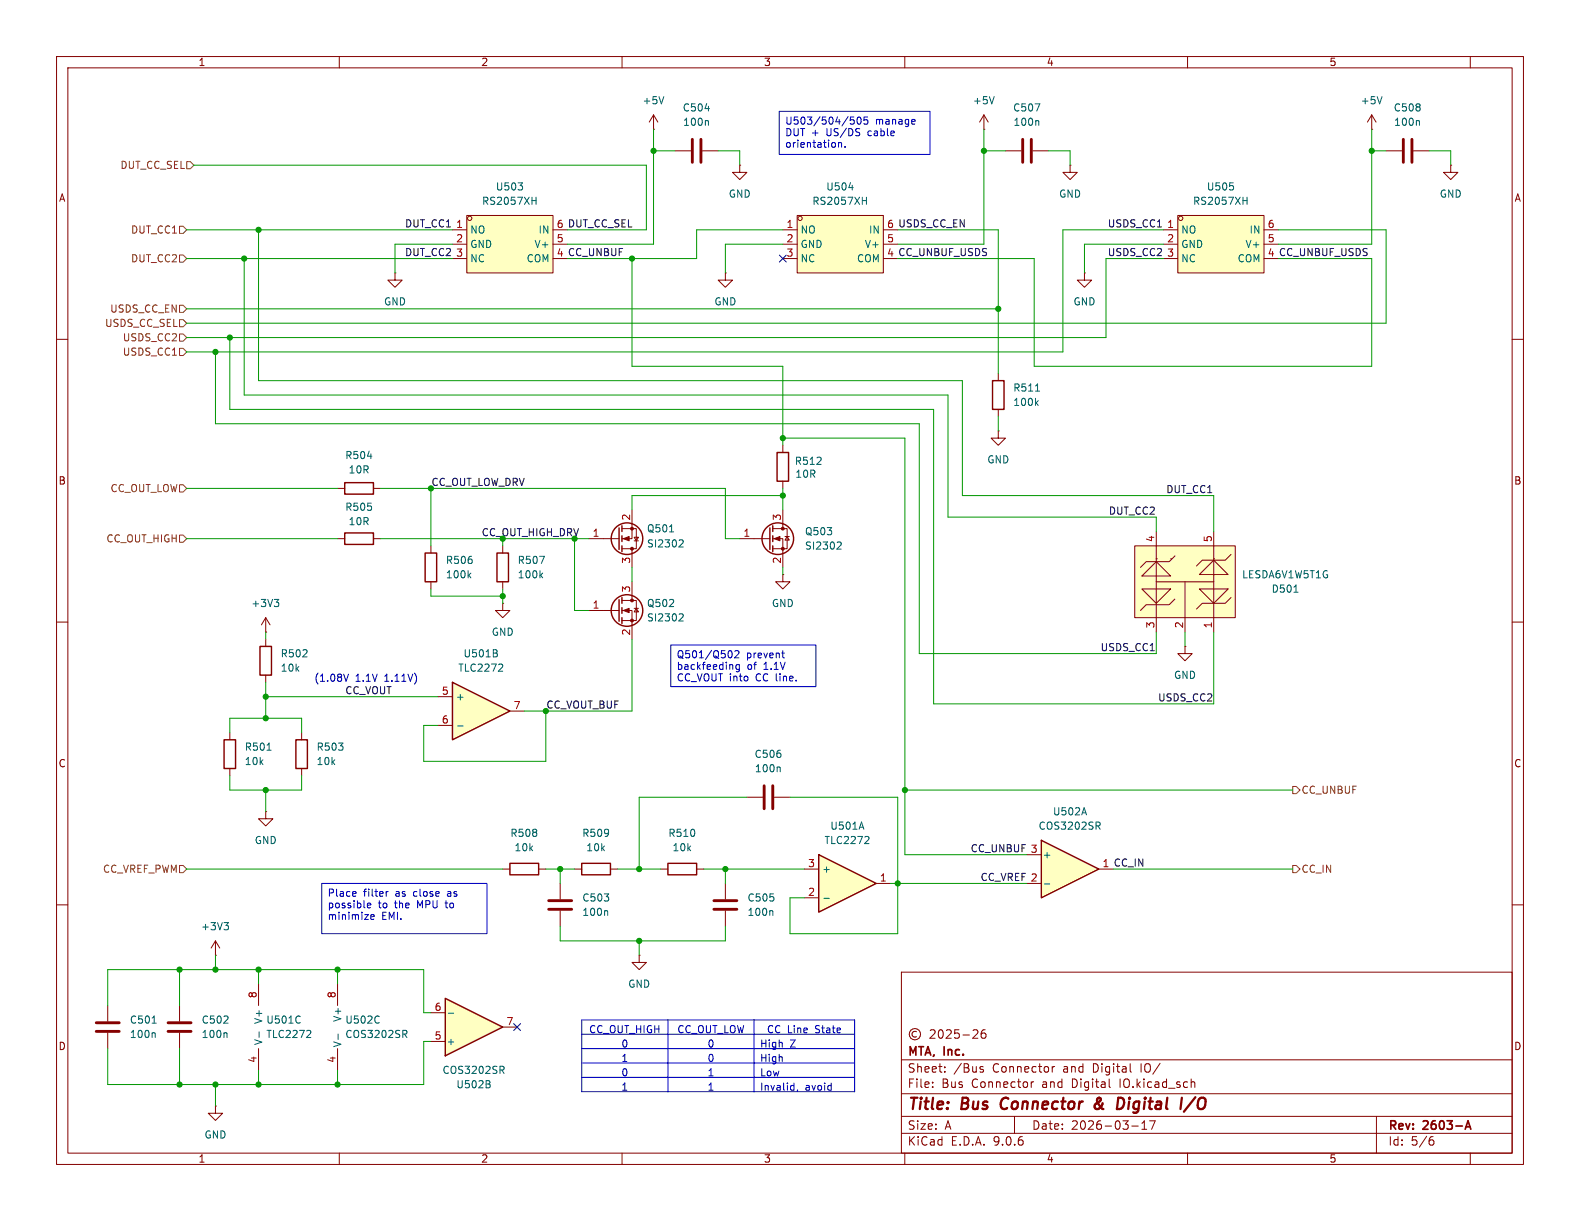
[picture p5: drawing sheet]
<svg xmlns="http://www.w3.org/2000/svg" width="279mm" height="216mm" viewBox="0 0 279 216" stroke-linecap="round" stroke-linejoin="round" font-family="sans-serif">
<g fill="none" stroke="#840000" stroke-width=".18">
<path d="M10 10h259.4v195.9h-259.4zM12 12h255.4v191.9h-255.4zM60 10v2M110 10v2M160 10v2M210 10v2M260 10v2M115.6 22.9h.1M115.6 20.3l.7 1.3M115.6 20.3l-.8 1.3M115.6 20.3v2.6M10 60h2"/>
<path d="M267.4 60h2M10 110h2M267.4 110h2M10 160h2M159.4 171.9h108v32h-108zM267.4 160h2M38.1 195.6v1.3h1.3l-1.3 1.2-1.3-1.2h1.3M38.1 195.6h.1M159.4 197.4h108M159.4 193.4h108M159.4 187.4h108M162.1 182.4a.52 .52 0 0 0-.8 .5 .52 .52 0 0 0 .8 .4"/>
<path d="M164.5 182.2l.6-.1 .2 .1 .1 .3-1 1.1h1M164.9 192.1v.2M164.9 191.4v.1M166.1 182.2l.2-.1a.81 .81 0 0 1 .6 .6 .81 .81 0 0 1-.3 .8l-.2 .1a.81 .81 0 0 1-.3-1.4zM167.1 189.4v.2M167.1 188.7v.1M167.4 182.2l.5-.1 .2 .1 .1 .3-.9 1.1h.9M169.6 182.1h-.7l-.1 .7 .2-.1h.5l.1 .2v.5l-.2 .2-.6-.2M170.3 183h1.1M172.1 182.2l.5-.1 .3 .1v.3l-.9 1.1h.9M173.4 189l.5 .2v.1v.2l-.5 .1M173.4 188.7h.5"/>
<path d="M174.2 182.1a.59 .59 0 0 0-.7 .6v.6l.1 .2 .5 .1 .2-.2 .1-.5-.2-.2h-.4l-.3 .2M179.4 197.4v3M182.4 191.3v1M182.8 191.3l-.3 .1-.1 .2M186.1 188.6v1M186.5 188.6l-.3 .1-.1 .2M196.1 192.1l.3 .2M199.9 189.4l.2 .2M200.1 199.1h1.2M201.9 199.7h.9M201.9 198.6l.5-.4v1.5M204.3 198.2l-.7 1.5"/>
<path d="M210.9 191.3h.2l.2 .2v.8M243.4 197.4v6.5M60 203.9v2M110 203.9v2M159.4 200.4h108M160 203.9v2M210 203.9v2M253 201.6h.4l.2 .2-.1 .5-.5 .2M253.4 201l-.4 .1M260 203.9v2"/>
<circle cx="161.8" cy="182.9" r="1"/>
</g>
<path d="M259.1 199.7l.5-1.5 .5 1.5M259.2 199.2h.8" fill="none" stroke="#840000" stroke-width=".3"/>
<path d="M177.2 194.4a1.27 1.27 0 0 0 0 1.6M194.5 194.7l-.7 .5a.52 .52 0 0 0-.1 .8 .52 .52 0 0 0 .8-.1M194.6 194.2l-.2-.1a.41 .41 0 0 0-.4 .5l.6 1.1M197.8 194.1h.4a1.08 1.08 0 0 1 .6 1.1 1.08 1.08 0 0 1-.8 .9M211.4 194l-2 2.6" fill="none" stroke="#840000" stroke-width=".4"/>
<path d="M117.4 17.1l-.4 1.3" fill="none" stroke="#006464" stroke-width=".18"/>
<path d="M80 120.7l10.2 5-10.2 5.1z" fill="#ffffc2"/>
<path d="M80 120.7l10.2 5-10.2 5.1z" fill="none" stroke="#840000" stroke-width=".25"/>
<path d="M77.5 123.2h2.5M77.5 128.3h2.5M90.2 125.7h2.5" fill="none" stroke="#840000" stroke-width=".18"/>
<path d="M87.7 115.5l.3 .2-.1 .3-.2 .1M87.8 114.9l.1 .2-.1 .3M88.7 117.4l.2 .3-.1 .3-.7 .7h.8M80.9 128.4h1" fill="none" stroke="#006464" stroke-width=".18"/>
<path d="M78.7 176.5l10.2 5.1-10.2 5.1z" fill="#ffffc2"/>
<path d="M137.4 80h2v5.1h-2zM78.7 176.5l10.2 5.1-10.2 5.1z" fill="none" stroke="#840000" stroke-width=".25"/>
<path d="M130.8 29.2v1.3h-1.3l1.3 1.3 1.3-1.3h-1.3M130.8 29.2h.1M128.3 48.3v1.2h1.2l-1.2 1.3-1.3-1.3h1.3M128.3 48.3h.1M138.4 78.7v1.3M138.4 85.1v1.3M76.2 179.1h2.5M76.2 184.2h2.5M88.9 181.6h2.5" fill="none" stroke="#840000" stroke-width=".18"/>
<path d="M79.3 179.2h.9M86.4 191.7l.3 .2-.1 .3-.1 .1M86.5 191.1l.1 .2-.1 .3M88.7 189.2l.4 .6M88.9 188.5l.2 .3v.3l-.2 .1" fill="none" stroke="#006464" stroke-width=".18"/>
<path d="M141 38.1h15.2v10.2h-15.2z" fill="#ffffc2"/>
<g fill="none" stroke="#840000" stroke-width=".18">
<path d="M141 38.1h15.2v10.2h-15.2zM174 22.9h.1M174 20.3l.8 1.3M174 20.3l-.8 1.3M174 20.3v2.6M69.8 48.3v1.2h1.3l-1.3 1.3-1.2-1.3h1.2M69.8 48.3h.1M138.4 40.6h2.6M138.4 43.2h2.6M138.4 45.7h2.6M156.2 40.6h2.5M156.2 43.2h2.5"/>
<circle cx="141.5" cy="38.6" r=".38"/>
</g>
<path d="M175.8 17.1l-.4 1.3M150.1 33.2h.8M152.5 35.5h.7M153.2 34.9v1.2" fill="none" stroke="#006464" stroke-width=".18"/>
<g fill="#ffffc2">
<path d="M200.7 96.5h17.7v12.7h-17.7z"/>
<path d="M212.1 104.1h5.1l-2.6 2.6z"/>
<path d="M201.9 104.1h5.1l-2.5 2.6z"/>
<path d="M201.9 101.9l2.6-2.6 2.5 2.6z"/>
<path d="M212.1 101.6l2.5-2.5 2.6 2.5z"/>
</g>
<g fill="none" stroke="#840000" stroke-width=".18">
<path d="M59.7 95.3h1.3M66 95.3h1.3M76.2 96.5v1.3M200.7 96.5h17.7v12.7h-17.7zM204.5 98.8h.1M204.5 94v17.8M207 98.8h.1M207.8 98.3l-1 1h-4.1l-1 1M214.6 98.8h.1M214.6 94v17.8M217.7 98l-1 1.1h-4.1l-1 1M47 111.8h.1"/>
<path d="M47 109.2l-.8 1.3M47 109.2l.8 1.3M47 109.2v2.6M76.2 102.9v1.2M201.9 104.1h5.1l-2.5 2.6zM201.9 101.9l2.6-2.6 2.5 2.6zM204.5 102.9h10.1M207.8 105.9l-1 1h-4.1l-1 1.1M209.5 102.9v8.9M212.1 104.1h5.1l-2.6 2.6zM212.1 101.6l2.5-2.5 2.6 2.5zM217.7 105.7l-1 1h-4.1l-1 1"/>
<path d="M40.6 129.5v1.3M40.6 135.9v1.3"/>
</g>
<path d="M48.5 106h.8l-.4 .5M49 106.5l.3 .2v.3l-.3 .3M82.9 101.7l.4 .5M83.3 101.3l-.5 .5M228.8 104.7h.7M47.2 132.7h.7" fill="none" stroke="#006464" stroke-width=".18"/>
<path d="M61 94.2h5v2.1h-5zM75.2 97.8h2v5.1h-2zM39.6 130.8h2.1v5.1h-2.1z" fill="none" stroke="#840000" stroke-width=".25"/>
<path d="M82.5 38.1h15.3v10.2h-15.3z" fill="#ffffc2"/>
<g fill="none" stroke="#840000" stroke-width=".18">
<path d="M82.5 38.1h15.3v10.2h-15.3zM177.8 26.7h2.8M182.6 26.7h2.8M189.2 29.2v1.3h-1.2l1.2 1.3 1.3-1.3h-1.3M189.2 29.2h.1M242.6 22.9h.1M242.6 20.3l.7 1.3M242.6 20.3l-.8 1.3M242.6 20.3v2.6M245.1 26.7h2.8M249.9 26.7h2.8M80 40.6h2.5"/>
<path d="M80 43.2h2.5M80 45.7h2.5M97.8 40.6h2.5M97.8 43.2h2.5M59.7 86.4h1.3M66 86.4h1.3M47 113v1.3M47 119.4v1.3M53.3 129.5v1.3M53.3 135.9v1.3"/>
<circle cx="83.1" cy="38.6" r=".38"/>
</g>
<path d="M183 18.4h.9l-.6 1.2M244.4 17.1l-.4 1.3M91.6 32.3h.8l-.4 .5M92.3 32.9v.6M94.1 35.5h.7M94.8 34.9v1.2M183.5 21.3l.2 .2v.7M250.8 21.3l.2 .2v.7M65 80.7h.8" fill="none" stroke="#006464" stroke-width=".18"/>
<path d="M61 85.3h5v2.1h-5zM46 114.3h2v5.1h-2zM52.3 130.8h2.1v5.1h-2.1z" fill="none" stroke="#840000" stroke-width=".25"/>
<path d="M180.8 24.6v4.1M182.4 24.6v4.1M248.2 24.6v4.1M249.7 24.6v4.1" fill="none" stroke="#840000" stroke-width=".51"/>
<path d="M208.3 38.1h15.2v10.2h-15.2z" fill="#ffffc2"/>
<g fill="none" stroke="#840000" stroke-width=".18">
<path d="M119.4 26.7h2.8M124.2 26.7h2.8M208.3 38.1h15.2v10.2h-15.2zM256.5 29.2v1.3h-1.2l1.2 1.3 1.3-1.3h-1.3M256.5 29.2h.1M191.8 48.3v1.2h1.2l-1.2 1.3-1.3-1.3h1.3M191.8 48.3h.1M205.7 40.6h2.6M205.7 43.2h2.6M205.7 45.7h2.6M223.5 40.6h2.6M223.5 43.2h2.6"/>
<path d="M176.5 76.2v1.3h-1.2l1.2 1.2 1.3-1.2h-1.3M176.5 76.2h.1M176.5 66v1.3M176.5 72.4v1.3M130.8 95.3h5.3M136.7 93.5h2.5v3.5h-2.5M136.7 95.3h1.7v5M138.4 90.2v3.3M138.8 94.9h.8M139.2 94.9l.4 .6h-.8zM88.9 153.7h1.3M95.2 153.7h1.3"/>
<path d="M101.6 153.7h1.3M107.9 153.7h1.3M128.3 156.2v2.8M128.3 161v2.8"/>
<circle cx="208.8" cy="38.6" r=".38"/>
</g>
<path d="M124.7 19.2h.8M125.1 21.3l.2 .2v.7M218.1 32.9v.6M219.8 35.5h.7M220.5 34.9v1.2M183.1 69.2h.7M183.2 71.2l.4 .5M183.6 70.9l-.5 .4M148.2 95.8l.4 .1 .2 .3-.8 .9h.8M136.5 161l.2 .2v.7" fill="none" stroke="#006464" stroke-width=".18"/>
<g fill="none" stroke="#840000" stroke-width=".25">
<path d="M175.5 67.3h2v5.1h-2zM136.1 93.3v3.9M136.7 93v1M136.7 94.7v1.1M136.7 96.5v1M90.2 152.7h5v2h-5zM102.9 152.7h5v2h-5z"/>
<circle cx="137.5" cy="95.2" r="2.79"/>
</g>
<path d="M122.4 24.6v4.1M124 24.6v4.1M126.2 159.3h4.1M126.2 160.8h4.1" fill="none" stroke="#840000" stroke-width=".51"/>
<g fill="#840000" stroke="#840000" stroke-width=".18">
<path d="M136.9 95.3l1-.4v.7z"/>
<circle cx="138.4" cy="93.5" r=".25"/>
<circle cx="138.4" cy="97" r=".25"/>
</g>
<path d="M184.1 148.6l10.2 5.1-10.2 5.1z" fill="#ffffc2"/>
<g fill="none" stroke="#840000" stroke-width=".25">
<path d="M87.9 97.8h2v5.1h-2zM109.5 93.3v3.9M110 93v1M110 94.7v1.1M110 96.5v1M118.1 152.7h5.1v2h-5.1zM184.1 148.6l10.2 5.1-10.2 5.1z"/>
<circle cx="110.9" cy="95.2" r="2.79"/>
</g>
<g fill="none" stroke="#840000" stroke-width=".18">
<path d="M88.9 96.5v1.3M104.1 95.3h5.4M110 93.5h2.5v3.5h-2.5M111.8 90.2v5.1h-1.8M111.8 97v3.3M112.1 95h.8l-.4 .6zM112.1 95.6h.8M88.9 106.7v1.3h1.3l-1.3 1.2-1.3-1.2h1.3M88.9 106.7h.1M88.9 102.9v1.2M116.8 153.7h1.3M123.2 153.7h1.3"/>
<path d="M132.1 141h2.8M136.9 141h2.8M181.6 151.1h2.5M181.6 156.2h2.5M194.3 153.7h2.5M113 168.9v1.3h1.3l-1.3 1.3-1.2-1.3h1.2M113 168.9h.1"/>
</g>
<path d="M95.4 98.4h.9l-.6 1.2M118.4 94.1h.7M120.3 95.4l.4 .1 .1 .3-.8 .9h.8M95.6 101.7l.4 .5M96 101.3l-.5 .5M137.8 135.6l.2 .2v.7M184.7 156.3h.9M191.7 142.8l.4 1.3M194.1 146l.5 .6M194.3 145.4l.3 .2-.1 .3-.2 .1" fill="none" stroke="#006464" stroke-width=".18"/>
<g fill="#840000" stroke="#840000" stroke-width=".18">
<path d="M110.2 95.3l1.1-.4v.7z"/>
<circle cx="111.8" cy="97" r=".25"/>
<circle cx="111.8" cy="93.5" r=".25"/>
</g>
<path d="M135.1 138.9v4.1M136.7 138.9v4.1" fill="none" stroke="#840000" stroke-width=".51"/>
<path d="M144.8 151.1l10.1 5.1-10.1 5.1z" fill="#ffffc2"/>
<g fill="none" stroke="#840000" stroke-width=".25">
<path d="M109.5 106v3.9M110 105.7v1M110 107.4v1.1M110 109.2v1M144.8 151.1l10.1 5.1-10.1 5.1z"/>
<circle cx="110.9" cy="107.9" r="2.79"/>
</g>
<g fill="none" stroke="#840000" stroke-width=".18">
<path d="M104.1 108h5.4M110 106.2h2.5v3.5h-2.5M110 108h1.8v5M111.8 102.9v3.3M112.1 107.6h.8M112.5 107.6l.4 .6h-.8zM138.4 101.6v1.3h1.3l-1.3 1.2-1.2-1.2h1.2M138.4 101.6h.1M209.5 114.3v1.3h1.3l-1.3 1.2-1.2-1.2h1.2M209.5 114.3h.1M47 143.5v1.3h1.3l-1.3 1.3-1.3-1.3h1.3M47 143.5h.1"/>
<path d="M99.1 156.2v2.8M142.2 153.7h2.6M142.2 158.8h2.6M154.9 156.2h2.6M19 177.8v2.8M31.7 177.8v2.8M38.1 168.9h.1M38.1 166.4l-.8 1.2M38.1 166.4l.8 1.2M38.1 166.4v2.5M45.7 174v3.8M59.7 174v3.8"/>
<path d="M99.1 161v2.8M19 182.6v2.8M31.7 182.6v2.8M45.7 185.4v3.8M59.7 185.4v3.8"/>
</g>
<g fill="none" stroke="#006464" stroke-width=".18">
<path d="M120.3 108.5l.4 .1 .1 .3-.8 .9h.8M145.7 158.8h1M152.3 145.4l.5 1.2M153.4 147.9l.3 .2-.1 .3-.7 .8h.8M39.6 163.1h.8l-.4 .5M40.2 163.6l.2 .3v.3l-.2 .2M53 179.7l.1 .1M67 179.7l.1 .1M107.3 161l.2 .2v.7M26.9 180.9h.7M27.3 182.6l.1 .2v.7M40 182.6l.1 .2v.7"/>
<path d="M45.8 182.5v.9M53.1 180.8l-.1 .1M54.7 182.2l.3 .2-.1 .3-.7 .8h.8M59.8 182.8v1M67.1 180.8l-.1 .1M71.5 182.9l.5 .6M71.7 182.2l.3 .2-.1 .3-.2 .2"/>
</g>
<g fill="#840000" stroke="#840000" stroke-width=".18">
<path d="M110.2 108l1.1-.4v.7z"/>
<circle cx="111.8" cy="106.2" r=".25"/>
<circle cx="111.8" cy="109.7" r=".25"/>
</g>
<path d="M97 159.3h4.1M97 160.8h4.1M17 180.8h4.1M17 182.4h4.1M29.7 180.8h4.1M29.7 182.4h4.1" fill="none" stroke="#840000" stroke-width=".51"/>
<path d="M33 28.6h.7l.6 .6-.6 .6h-.7zM31.7 40h.7l.6 .6-.6 .7h-.7zM31.7 45.1h.7l.6 .6-.6 .7h-.7zM31.7 54h.7l.6 .6-.6 .6h-.7zM31.7 56.5h.7l.6 .7-.6 .6h-.7zM31.7 59.1h.7l.6 .6-.6 .6h-.7zM31.7 61.6h.7l.6 .6-.6 .7h-.7zM31.7 85.7h.7l.6 .7-.6 .6h-.7zM31.7 94.6h.7l.6 .7-.6 .6h-.7zM228.6 139.1h.6l.7 .6-.7 .6h-.6zM31.7 153h.7l.6 .7-.6 .6h-.7zM228.6 153h.6l.7 .7-.7 .6h-.6z" fill="none" stroke="#725600" stroke-width=".18"/>
<g fill="none" stroke="#0000c2" stroke-width=".18">
<path d="M137.8 19.7h26.7v7.6h-26.7zM148.3 25.2v.8M148.3 25.3l.2-.1 .3 .1v.7M149.4 25.9v.1M150.4 20.7h.6M150.4 21.2h.4l.3 .2-.2 .5h-.5M151.7 20.8l.1-.1a.68 .68 0 0 1 .5 .6 .68 .68 0 0 1-.5 .7l-.1-.2-.2-.3zM153.4 20.7h-.6v.6l.1-.1h.5l.1 .2-.1 .4-.2 .2-.4-.2M161.6 21.1l.2 .3-.6 .1M161.8 21.9l-.2 .1M61.6 119.2l-.4 1.3M118.6 114h25.7v7.4h-25.7z"/>
<path d="M129.2 115.1a.79 .79 0 0 1 0 1.2M130 115.2l.4-.1 .3 .3-.8 .9h.8M130.7 117.5v1l-.2 .3-.3-.1M130.7 117.6l-.3-.1-.3 .3 .2 .5h.4M138.2 115.5h.5M138.4 116.1l.3 .2M56.9 156.2h29.2v8.9h-29.2zM62.8 157.6l.2 .3-.6 .2M62.9 158.4l-.1 .1M68.3 157.6v.9M68.7 157.6l-.4 .3M65 160.1l.6-.1-.1-.3h-.4l-.1 .2v.6h.5"/>
<path d="M65.6 162.2l.6-.2-.1-.2-.3-.1-.2 .2v.6h.5M102.9 182.9h48.2M102.9 185.4h48.2M102.9 188h48.2M102.9 190.5h48.2M102.9 180.3h48.2v12.7h-48.2zM118.1 180.3v12.7M133.3 180.3v12.7M140.3 191.9l.1 .1M140.4 191.5v1.3M140.4 192.7l-.1 .1M141.1 192.7l-.2 .3"/>
</g>
<g fill="none" stroke="#009600" stroke-width=".18">
<path d="M34.3 29.2h80v11.4h-14M115.6 22.9v20.3h-15.3M115.6 26.7h3.8M127 26.7h3.8v2.5M174 22.9v20.3h-15.3M174 26.7h3.8M185.4 26.7h3.8v2.5M242.6 22.9v20.3h-16.5M242.6 26.7h2.5M252.7 26.7h3.8v2.5M33 40.6h47M33 45.7h47"/>
<path d="M33 54.6h143.5M40.6 59.7v12.7h124.5v52.1h49.5v-12.7M43.2 45.7v24.2h124.4v21.5h36.9v2.6M45.7 40.6v26.7h124.5v20.3h44.4v6.4M80 43.2h-10.2v5.1M111.8 45.7v19.1h26.6v13.9M138.4 43.2h-10.1v5.1M138.4 40.6h-15.2v5.1h-22.9M158.7 40.6h17.8v25.4M158.7 45.7h24.2v19.1h59.7v-19.1h-16.5M205.7 43.2h-13.9v5.1M205.7 40.6h-17.7v21.6h-155"/>
<path d="M205.7 45.7h-10.1v14h-162.6M226.1 40.6h19v16.6h-212.1M38.1 62.2v12.7h124.5v40.7h41.9v-3.8M138.4 77.5h21.6v73.6h21.6M176.5 73.7v2.5M33 95.3h26.7M33 86.4h26.7M67.3 95.3h36.8M67.3 86.4h61v8.9h2.5M76.2 86.4v10.1M88.9 95.3v1.2M101.6 95.3v12.7h2.5"/>
<path d="M138.4 87.6h-26.6v2.6M138.4 86.4v3.8M47 111.8v1.2M76.2 104.1v1.3h12.7M88.9 104.1v2.6M111.8 100.3v2.6M111.8 113v12.7h-19.1M138.4 100.3v1.3M209.5 111.8v2.5M40.6 137.2v2.5h12.7v-2.5M40.6 129.5v-2.5h12.7v2.5M47 120.7v6.3"/>
<path d="M47 139.7v3.8M47 123.2h30.5M96.5 125.7v8.9h-21.6v-6.3h2.6M160 139.7h68.6M33 153.7h55.9M96.5 153.7h5.1M99.1 153.7v2.5M109.2 153.7h7.6M124.5 153.7h17.7M128.3 153.7v2.5M132.1 141h-19.1v12.7M139.7 141h19v24.1h-19v-6.3h2.5"/>
<path d="M157.5 156.2h24.1M196.8 153.7h31.8M19 177.8v-6.3h55.9v7.6h1.3M31.7 171.5v6.3M38.1 168.9v2.6M45.7 171.5v2.5M59.7 171.5v2.5M99.1 163.8v2.6h29.2v-2.6M113 166.4v2.5M31.7 185.4v6.4M38.1 191.8v3.8M45.7 189.2v2.6"/>
<path d="M59.7 189.2v2.6M76.2 184.2h-1.3v7.6h-55.9v-6.4"/>
</g>
<path d="M137.8 45.1l1.2 1.2M139 45.1l-1.2 1.2M90.8 181l1.2 1.2M92 181l-1.2 1.2" fill="none" stroke="#000084" stroke-width=".18"/>
<g fill="#009600" stroke="#009600" stroke-width=".18">
<circle cx="45.7" cy="40.6" r=".46"/>
<circle cx="43.2" cy="45.7" r=".46"/>
<circle cx="40.6" cy="59.7" r=".46"/>
<circle cx="38.1" cy="62.2" r=".46"/>
<circle cx="138.4" cy="77.5" r=".46"/>
<circle cx="158.7" cy="156.2" r=".46"/>
<circle cx="160" cy="139.7" r=".46"/>
<circle cx="128.3" cy="153.7" r=".46"/>
<circle cx="45.7" cy="171.5" r=".46"/>
<circle cx="45.7" cy="191.8" r=".46"/>
<circle cx="38.1" cy="191.8" r=".46"/>
<circle cx="31.7" cy="191.8" r=".46"/>
<circle cx="38.1" cy="171.5" r=".46"/>
<circle cx="31.7" cy="171.5" r=".46"/>
<circle cx="59.7" cy="191.8" r=".46"/>
<circle cx="59.7" cy="171.5" r=".46"/>
<circle cx="47" cy="139.7" r=".46"/>
<circle cx="88.9" cy="105.4" r=".46"/>
<circle cx="113" cy="153.7" r=".46"/>
<circle cx="113" cy="166.4" r=".46"/>
<circle cx="99.1" cy="153.7" r=".46"/>
<circle cx="242.6" cy="26.7" r=".46"/>
<circle cx="174" cy="26.7" r=".46"/>
<circle cx="111.8" cy="45.7" r=".46"/>
<circle cx="138.4" cy="87.6" r=".46"/>
<circle cx="176.5" cy="54.6" r=".46"/>
<circle cx="115.6" cy="26.7" r=".46"/>
<circle cx="47" cy="127" r=".46"/>
<circle cx="47" cy="123.2" r=".46"/>
</g>
<g font-size="2.8" fill="#840000">
<text x="160.4" y="196.8">Title:</text>
<text x="170.1" y="196.8">Bus</text>
<text x="177.8" y="196.8">Connector</text>
<text x="195.2" y="196.8">&amp;</text>
<text x="200" y="196.8">Digital</text>
<text x="212" y="196.8">I/O</text>
</g>
<g font-size="2.1" fill="#840000">
<text x="160.4" y="189.9">Sheet:</text>
<text x="160.4" y="187.1">MTA,</text>
<text x="167" y="187.1">Inc.</text>
<text x="168.6" y="189.9">/Bus</text>
<text x="175.6" y="189.9">Connector</text>
<text x="188.2" y="189.9">and</text>
<text x="193.5" y="189.9">Digital</text>
<text x="202.1" y="189.9">IO/</text>
<text x="160.4" y="192.6">File:</text>
<text x="166.5" y="192.6">Bus</text>
<text x="171.9" y="192.6">Connector</text>
<text x="184.4" y="192.6">and</text>
<text x="189.8" y="192.6">Digital</text>
<text x="198.4" y="192.6">IO.kicad_sch</text>
<text x="160.4" y="202.8">KiCad</text>
<text x="160.4" y="200">Size:</text>
<text x="167.1" y="200">A</text>
<text x="168.1" y="202.8">E.D.A.</text>
<text x="175.7" y="202.8">9.0.6</text>
<text x="182.4" y="200">Date:</text>
<text x="189.4" y="200">2026-03-17</text>
<text x="245.4" y="200.2">Rev:</text>
<text x="245.4" y="202.8">Id:</text>
<text x="249.5" y="202.8">5/6</text>
<text x="251.8" y="200.2">2603-A</text>
</g>
<g font-size="1.8" fill="#840000">
<text x="35" y="11.9">1</text>
<text x="85" y="11.9">2</text>
<text x="135" y="11.9">3</text>
<text x="185" y="11.9">4</text>
<text x="235" y="11.9">5</text>
<text x="10.3" y="35.9">A</text>
<text x="267.7" y="35.9">A</text>
<text x="10.3" y="85.9">B</text>
<text x="267.7" y="85.9">B</text>
<text x="10.3" y="135.9">C</text>
<text x="267.7" y="135.9">C</text>
<text x="10.3" y="185.9">D</text>
<text x="267.7" y="185.9">D</text>
<text x="35" y="205.8">1</text>
<text x="85" y="205.8">2</text>
<text x="135" y="205.8">3</text>
<text x="185" y="205.8">4</text>
<text x="235" y="205.8">5</text>
</g>
<g font-size="1.8" fill="#006464">
<text x="113.5" y="18.6">+5V</text>
<text x="120.6" y="19.9">C504</text>
<text x="120.7" y="22.5">100n</text>
<text x="172" y="18.6">+5V</text>
<text x="179.1" y="19.9">C507</text>
<text x="179.1" y="22.5">100n</text>
<text x="240.5" y="18.6">+5V</text>
<text x="246.4" y="19.9">C508</text>
<text x="246.4" y="22.5">100n</text>
<text x="87.6" y="33.9">U503</text>
<text x="128.8" y="35.2">GND</text>
<text x="146" y="33.9">U504</text>
<text x="187.2" y="35.2">GND</text>
<text x="213.3" y="33.9">U505</text>
<text x="254.5" y="35.2">GND</text>
<text x="83.1" y="41.5">NO</text>
<text x="85.1" y="36.4">RS2057XH</text>
<text x="95.1" y="41.5">IN</text>
<text x="141.5" y="41.5">NO</text>
<text x="143.6" y="36.4">RS2057XH</text>
<text x="153.6" y="41.5">IN</text>
<text x="208.8" y="41.5">NO</text>
<text x="210.9" y="36.4">RS2057XH</text>
<text x="220.9" y="41.5">IN</text>
<text x="83.1" y="44">GND</text>
<text x="83.1" y="46.6">NC</text>
<text x="93" y="46.6">COM</text>
<text x="94.4" y="44">V+</text>
<text x="141.5" y="44">GND</text>
<text x="141.5" y="46.6">NC</text>
<text x="151.4" y="46.6">COM</text>
<text x="152.8" y="44">V+</text>
<text x="208.8" y="44">GND</text>
<text x="208.8" y="46.6">NC</text>
<text x="218.8" y="46.6">COM</text>
<text x="220.1" y="44">V+</text>
<text x="67.8" y="54.2">GND</text>
<text x="126.2" y="54.2">GND</text>
<text x="189.7" y="54.2">GND</text>
<text x="179.1" y="69.4">R511</text>
<text x="179.1" y="72">100k</text>
<text x="60.9" y="81.4">R504</text>
<text x="61.6" y="83.9">10R</text>
<text x="140.5" y="82.4">R512</text>
<text x="174.5" y="82.1">GND</text>
<text x="140.5" y="84.7">10R</text>
<text x="60.9" y="90.5">R505</text>
<text x="61.6" y="93.1">10R</text>
<text x="114.3" y="94.3">Q501</text>
<text x="142.2" y="94.8">Q503</text>
<text x="78.7" y="99.9">R506</text>
<text x="91.4" y="99.9">R507</text>
<text x="114.3" y="97">SI2302</text>
<text x="142.2" y="97.4">SI2302</text>
<text x="44.3" y="107.5">+3V3</text>
<text x="78.7" y="102.5">100k</text>
<text x="91.4" y="102.5">100k</text>
<text x="114.3" y="107.5">Q502</text>
<text x="136.4" y="107.5">GND</text>
<text x="219.5" y="102.5">LESDA6V1W5T1G</text>
<text x="224.8" y="105">D501</text>
<text x="86.9" y="112.6">GND</text>
<text x="114.3" y="110.1">SI2302</text>
<text x="49.5" y="116.4">R502</text>
<text x="49.5" y="119">10k</text>
<text x="80.9" y="119">TLC2272</text>
<text x="81.9" y="116.4">U501B</text>
<text x="80.5" y="124.1">+</text>
<text x="207.5" y="120.2">GND</text>
<text x="43.2" y="132.9">R501</text>
<text x="43.2" y="135.5">10k</text>
<text x="55.9" y="132.9">R503</text>
<text x="55.9" y="135.5">10k</text>
<text x="133.3" y="134.2">C506</text>
<text x="133.4" y="136.8">100n</text>
<text x="45" y="149.5">GND</text>
<text x="90.2" y="148.2">R508</text>
<text x="102.9" y="148.2">R509</text>
<text x="118.1" y="148.2">R510</text>
<text x="145.7" y="149.5">TLC2272</text>
<text x="146.7" y="146.9">U501A</text>
<text x="183.6" y="146.9">COS3202SR</text>
<text x="186.1" y="144.4">U502A</text>
<text x="90.9" y="150.7">10k</text>
<text x="103.6" y="150.7">10k</text>
<text x="118.8" y="150.7">10k</text>
<text x="145.3" y="154.5">+</text>
<text x="184.3" y="152">+</text>
<text x="102.9" y="159.6">C503</text>
<text x="132.1" y="159.6">C505</text>
<text x="35.5" y="164.7">+3V3</text>
<text x="102.9" y="162.2">100n</text>
<text x="132.1" y="162.2">100n</text>
<text x="111" y="174.9">GND</text>
<text x="22.9" y="181.2">C501</text>
<text x="22.9" y="183.7">100n</text>
<text x="35.6" y="181.2">C502</text>
<text x="35.6" y="183.7">100n</text>
<text x="46.6" y="184.9" transform="rotate(-90 46.6 184.9)">V-</text>
<text x="46.6" y="181.2" transform="rotate(-90 46.6 181.2)">V+</text>
<text x="47" y="183.7">TLC2272</text>
<text x="47" y="181.2">U501C</text>
<text x="60.6" y="185.3" transform="rotate(-90 60.6 185.3)">V-</text>
<text x="60.6" y="180.8" transform="rotate(-90 60.6 180.8)">V+</text>
<text x="61" y="183.7">COS3202SR</text>
<text x="61" y="181.2">U502C</text>
<text x="78.9" y="185">+</text>
<text x="78.2" y="190.1">COS3202SR</text>
<text x="80.6" y="192.6">U502B</text>
<text x="36.1" y="201.5">GND</text>
</g>
<g font-size="1.8" fill="#0000c2">
<text x="138.7" y="22.4">U503/504/505</text>
<text x="154.8" y="22.4">manage</text>
<text x="138.7" y="24.4">DUT +</text>
<text x="138.7" y="26.5">orientation.</text>
<text x="146.2" y="24.4">US/DS</text>
<text x="153.8" y="24.4">cable</text>
<text x="119.6" y="116.7">Q501/Q502</text>
<text x="119.6" y="118.8">backfeeding</text>
<text x="132" y="116.7">prevent</text>
<text x="132.1" y="118.8">of</text>
<text x="135.2" y="118.8">1.1V</text>
<text x="55.5" y="120.8">(1.08V</text>
<text x="62.8" y="120.8">1.1V</text>
<text x="68.1" y="120.8">1.11V)</text>
<text x="119.6" y="120.8">CC_VOUT into</text>
<text x="133.8" y="120.8">CC line.</text>
<text x="57.8" y="158.9">Place</text>
<text x="57.8" y="160.9">possible</text>
<text x="64.3" y="158.9">filter</text>
<text x="66.9" y="160.9">to</text>
<text x="69.9" y="160.9">the</text>
<text x="70" y="158.9">as</text>
<text x="73.4" y="158.9">close</text>
<text x="74.1" y="160.9">MPU</text>
<text x="79.3" y="160.9">to</text>
<text x="79.6" y="158.9">as</text>
<text x="57.8" y="163">minimize</text>
<text x="67.5" y="163">EMI.</text>
<text x="104.1" y="183">CC_OUT_HIGH</text>
<text x="109.8" y="185.6">0</text>
<text x="119.7" y="183">CC_OUT_LOW</text>
<text x="125" y="185.6">0</text>
<text x="134.3" y="185.6">High</text>
<text x="135.5" y="183">CC Line</text>
<text x="139.7" y="185.6">Z</text>
<text x="144.3" y="183">State</text>
<text x="109.8" y="188.1">1</text>
<text x="109.8" y="190.6">0</text>
<text x="125" y="188.1">0</text>
<text x="125" y="190.6">1</text>
<text x="134.3" y="188.1">High</text>
<text x="134.3" y="190.6">Low</text>
<text x="109.8" y="193.2">1</text>
<text x="125" y="193.2">1</text>
<text x="134.3" y="193.2">Invalid,</text>
<text x="142.4" y="193.2">avoid</text>
</g>
<g font-size="1.8" fill="#725600">
<text x="21.2" y="30.1">DUT_CC_SEL</text>
<text x="23.1" y="41.5">DUT_CC1</text>
<text x="23.1" y="46.6">DUT_CC2</text>
<text x="18.5" y="58">USDS_CC_SEL</text>
<text x="19.4" y="55.5">USDS_CC_EN</text>
<text x="21.6" y="63.1">USDS_CC1</text>
<text x="21.6" y="60.6">USDS_CC2</text>
<text x="19.4" y="87.2">CC_OUT_LOW</text>
<text x="18.7" y="96.1">CC_OUT_HIGH</text>
<text x="230.1" y="140.6">CC_UNBUF</text>
<text x="18.1" y="154.5">CC_VREF_PWM</text>
<text x="230.1" y="154.5">CC_IN</text>
</g>
<g font-size="1.8" fill="#0f0f0f">
<text x="71.5" y="40.3">DUT_CC1</text>
<text x="98.4" y="40.4">6 DUT_CC_SEL</text>
<text x="156.8" y="40.4">6 USDS_CC_EN</text>
<text x="195.8" y="40.3">USDS_CC1</text>
<text x="71.5" y="45.4">DUT_CC2</text>
<text x="98.4" y="45.5">4 CC_UNBUF</text>
<text x="156.8" y="45.5">4 CC_UNBUF_USDS</text>
<text x="195.8" y="45.4">USDS_CC2</text>
<text x="224.1" y="45.5">4 CC_UNBUF_USDS</text>
<text x="206.1" y="87.3">DUT_CC1</text>
<text x="196" y="91.1">DUT_CC2</text>
<text x="194.5" y="115.2">USDS_CC1</text>
<text x="61" y="122.8">CC_VOUT</text>
<text x="204.7" y="124.1">USDS_CC2</text>
<text x="171.5" y="150.8">CC_UNBUF 3</text>
<text x="173.3" y="155.9">CC_VREF 2</text>
<text x="194.9" y="153.4">1 CC_IN</text>
</g>
<g font-size="1.8" fill="#a90000">
<text x="80.6" y="40.4">1</text>
<text x="139" y="40.4">1</text>
<text x="206.3" y="40.4">1</text>
<text x="224.1" y="40.4">6</text>
<text x="80.6" y="42.9">2</text>
<text x="80.6" y="45.5">3</text>
<text x="98.4" y="42.9">5</text>
<text x="139" y="42.9">2</text>
<text x="139" y="45.5">3</text>
<text x="156.8" y="42.9">5</text>
<text x="206.3" y="42.9">2</text>
<text x="206.3" y="45.5">3</text>
<text x="224.1" y="42.9">5</text>
<text x="104.7" y="95">1</text>
<text x="111.5" y="92.1" transform="rotate(-90 111.5 92.1)">2</text>
<text x="131.4" y="95">1</text>
<text x="138.2" y="92.1" transform="rotate(-90 138.2 92.1)">3</text>
<text x="204.2" y="96" transform="rotate(-90 204.2 96)">4</text>
<text x="214.4" y="96" transform="rotate(-90 214.4 96)">5</text>
<text x="111.5" y="99.8" transform="rotate(-90 111.5 99.8)">3</text>
<text x="138.2" y="99.8" transform="rotate(-90 138.2 99.8)">2</text>
<text x="104.7" y="107.7">1</text>
<text x="111.5" y="104.8" transform="rotate(-90 111.5 104.8)">3</text>
<text x="111.5" y="112.5" transform="rotate(-90 111.5 112.5)">2</text>
<text x="204.2" y="111.2" transform="rotate(-90 204.2 111.2)">3</text>
<text x="209.3" y="111.2" transform="rotate(-90 209.3 111.2)">2</text>
<text x="214.4" y="111.2" transform="rotate(-90 214.4 111.2)">1</text>
<text x="78" y="122.9">5</text>
<text x="90.7" y="125.5">7</text>
<text x="78" y="128">6</text>
<text x="142.8" y="153.4">3</text>
<text x="155.5" y="156">1</text>
<text x="142.8" y="158.5">2</text>
<text x="45.5" y="176.6" transform="rotate(-90 45.5 176.6)">8</text>
<text x="59.4" y="176.6" transform="rotate(-90 59.4 176.6)">8</text>
<text x="76.8" y="178.8">6</text>
<text x="76.8" y="183.9">5</text>
<text x="89.5" y="181.4">7</text>
<text x="45.5" y="188" transform="rotate(-90 45.5 188)">4</text>
<text x="59.4" y="188" transform="rotate(-90 59.4 188)">4</text>
</g>
<g font-size="1.8" fill="#009600">
<text x="76.2" y="86">CC_OUT_LOW_DRV</text>
<text x="85.1" y="94.9">CC_OUT_HIGH_DRV</text>
<text x="96.5" y="125.4">CC_VOUT_BUF</text>
</g>
</svg>
